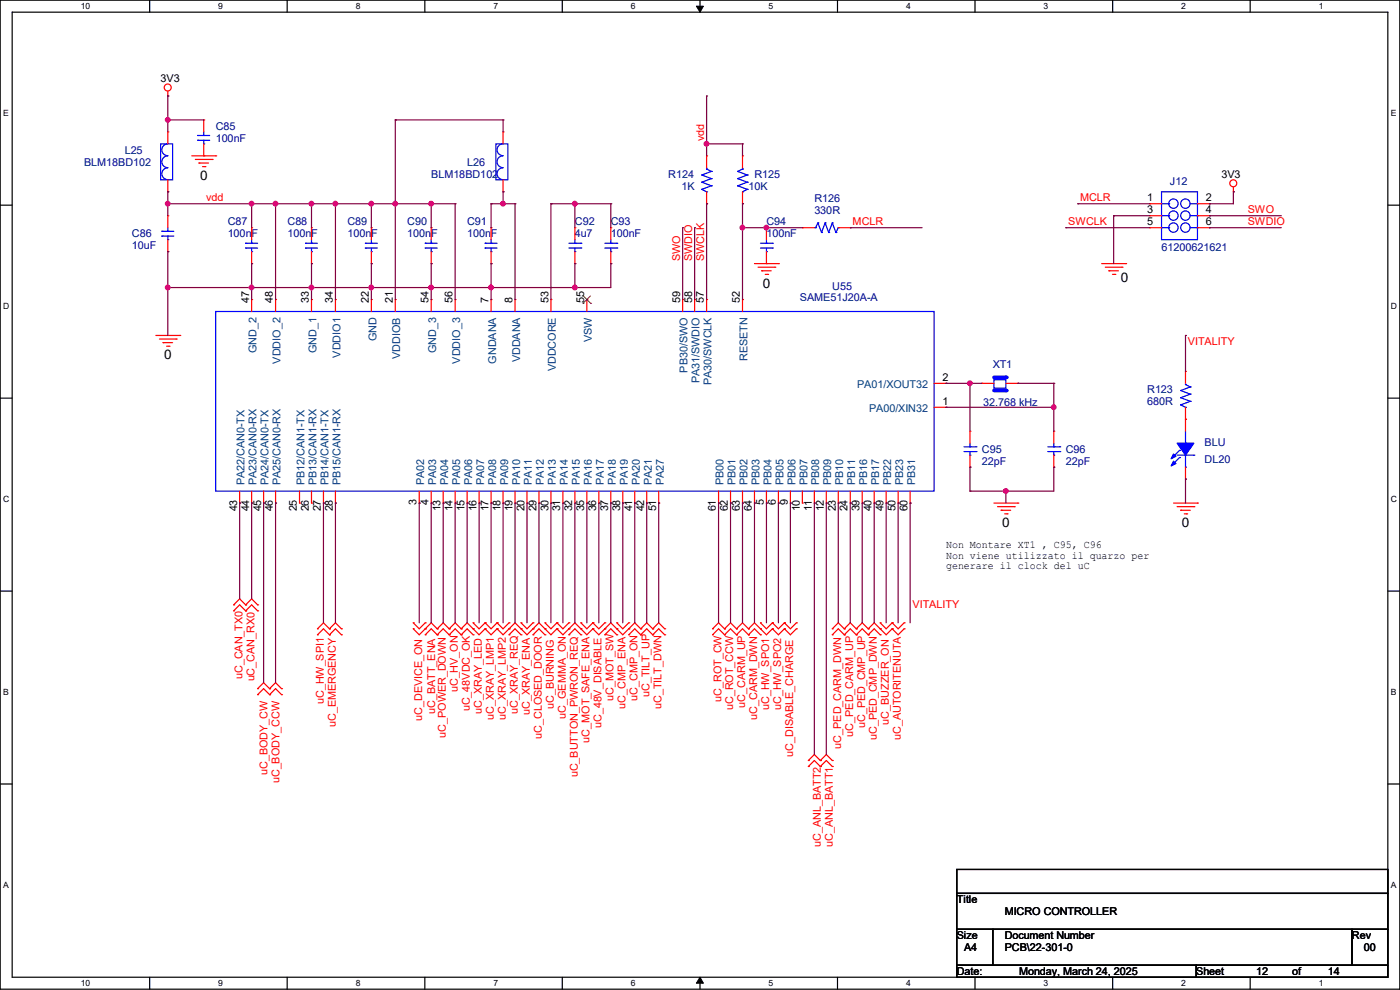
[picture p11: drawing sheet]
<svg xmlns="http://www.w3.org/2000/svg" width="297mm" height="210mm" viewBox="0 0 297 210" stroke-linecap="round" stroke-linejoin="round" font-family="sans-serif">
<path d="M0 0h297v209.8h-297zM2.6 2.6h291.8v204.7h-291.8z" fill="none" stroke="#000" stroke-width=".25"/>
<g fill="#fff">
<path d="M17.1 .3h2v2h-2z"/>
<path d="M17.1 207.6h2v1.9h-2z"/>
</g>
<path d="M31.7 0v2.6M31.7 207.3v2.5" fill="none" stroke="#000" stroke-width=".25"/>
<g fill="#fff">
<path d="M46.3 .3h1v2h-1z"/>
<path d="M46.3 207.6h1v1.9h-1z"/>
</g>
<path d="M60.9 0v2.6M60.9 207.3v2.5" fill="none" stroke="#000" stroke-width=".25"/>
<g fill="#fff">
<path d="M75.5 .3h1v2h-1z"/>
<path d="M75.5 207.6h1v1.9h-1z"/>
</g>
<path d="M90.1 0v2.6M90.1 207.3v2.5" fill="none" stroke="#000" stroke-width=".25"/>
<g fill="#fff">
<path d="M104.7 .3h1v2h-1z"/>
<path d="M104.7 207.6h1v1.9h-1z"/>
</g>
<path d="M119.3 0v2.6M119.3 207.3v2.5" fill="none" stroke="#000" stroke-width=".25"/>
<g fill="#fff">
<path d="M133.9 .3h.9v2h-.9z"/>
<path d="M133.9 207.6h.9v1.9h-.9z"/>
</g>
<path d="M148.5 0v2.6M148.5 207.3v2.5" fill="none" stroke="#000" stroke-width=".25"/>
<path d="M147.7 1.3h1.5l-.7 1.3zM148.5 207.3l.7 1.3h-1.5z" fill="#000" stroke="#000" stroke-width=".21"/>
<g fill="#fff">
<path d="M163.1 .3h.9v2h-.9z"/>
<path d="M163.1 207.6h.9v1.9h-.9z"/>
</g>
<path d="M177.7 0v2.6M177.7 207.3v2.5" fill="none" stroke="#000" stroke-width=".25"/>
<g fill="#fff">
<path d="M192.2 .3h1v2h-1z"/>
<path d="M192.2 207.6h1v1.9h-1z"/>
</g>
<path d="M206.8 0v2.6M206.8 207.3v2.5" fill="none" stroke="#000" stroke-width=".25"/>
<g fill="#fff">
<path d="M221.4 .3h1v2h-1z"/>
<path d="M221.4 207.6h1v1.9h-1z"/>
</g>
<path d="M236.1 0v2.6M236.1 207.3v2.5" fill="none" stroke="#000" stroke-width=".25"/>
<g fill="#fff">
<path d="M250.6 .3h1v2h-1z"/>
<path d="M250.6 207.6h1v1.9h-1z"/>
</g>
<path d="M265.2 0v2.6M265.2 207.3v2.5" fill="none" stroke="#000" stroke-width=".25"/>
<g fill="#fff">
<path d="M279.8 .3h1v2h-1z"/>
<path d="M279.8 207.6h1v1.9h-1z"/>
<path d="M.7 23h1.2v2h-1.2z"/>
<path d="M295.1 23h1.1v2h-1.1z"/>
<path d="M.7 64h1.2v2h-1.2z"/>
<path d="M295.1 64h1.2v2h-1.2z"/>
</g>
<path d="M0 43.5h2.6M294.4 43.5h2.6" fill="none" stroke="#000" stroke-width=".25"/>
<g fill="#fff">
<path d="M.7 104.9h1.2v2h-1.2z"/>
<path d="M295.1 104.9h1.2v2h-1.2z"/>
</g>
<path d="M0 84.5h2.6M294.4 84.5h2.6" fill="none" stroke="#000" stroke-width=".25"/>
<g fill="#fff">
<path d="M.7 145.8h1.2v2h-1.2z"/>
<path d="M295.1 145.8h1.1v2h-1.1z"/>
</g>
<path d="M0 125.4h2.6M294.4 125.4h2.6" fill="none" stroke="#000" stroke-width=".25"/>
<g fill="#fff">
<path d="M.7 186.8h1.2v2h-1.2z"/>
<path d="M295.1 186.8h1.1v2h-1.1z"/>
</g>
<path d="M0 166.3h2.6M294.4 166.3h2.6M203 184.4h91.4v5.1h-91.4zM203 189.5h91.4v7.6h-91.4zM203 197.1h7.6v7.7h-7.6zM210.6 197.1h76.2v7.7h-76.2zM286.8 197.1h7.6v7.7h-7.6zM203 204.8h50.8v2.5h-50.8zM253.8 204.8h40.6v2.5h-40.6z" fill="none" stroke="#000" stroke-width=".25"/>
<g fill="none" stroke="#f00" stroke-width=".25">
<path d="M35.6 19.3v1.1M35.6 20.4h.1M40.7 33.1h5.1M41.4 33.8h3.6M42.2 34.6h.1M42.2 34.6h2M43 35.3h.5M43.5 35.3h.1M45 33.8h.1M45.8 33.1h.1M106.7 28h.1M106.7 28v2.5"/>
<path d="M106.7 38.1v2.6M261.7 39.7v1M53.4 48.3h.1M53.4 55.9h.1M53.4 48.3v2.5M53.4 53.4v2.5M91.5 48.3h.1M91.5 55.9h.1M91.5 48.3v2.5M91.5 53.4v2.5M104.2 48.3h.1M104.2 55.9h.1"/>
<path d="M104.2 48.3v2.5M104.2 53.4v2.5M106.7 40.7h.1M160.1 55.9h5M160.8 56.7h3.6M161.6 57.4h.1M161.6 57.4h2M162.3 58.2h.6M162.9 58.2h.1M164.4 56.7h.1M165.1 55.9h.1M233.7 55.9h5.1"/>
<path d="M234.5 56.7h3.5M235.2 57.4h.1M235.2 57.4h2.1M236 58.2h.5M236.5 58.2h.1M238 56.7h.1M238.8 55.9h.1M261.7 40.7h.1M33.1 71.2h5M33.8 71.9h3.6M34.6 72.7h.1M34.6 72.7h2"/>
<path d="M35.3 73.4h.6M35.9 73.4h.1M37.4 71.9h.1M38.1 71.2h.1M251.5 78.8h.1M251.5 78.8v2.5M251.5 88.9h.1M251.5 86.4v2.5M210.9 106.7h5M211.6 107.5h3.6M212.4 108.2h.1M212.4 108.2h2"/>
<path d="M213.1 109h.6M213.7 109h.1M215.2 107.5h.1M215.9 106.7h.1M249 106.7h5M249.7 107.5h3.6M250.5 108.2h.1M250.5 108.2h2M251.2 109h.6M251.8 109h.1M253.3 107.5h.1M254 106.7h.1"/>
<path d="M49.6 128.3h.1M49.6 129.6h.1M49.6 128.3l1.2-1.3 1.3 1.3M49.6 129.6l1.2-1.3 1.3 1.3M52.1 128.3h.1M52.1 129.6h.1M52.1 128.3l1.3-1.3 1.3 1.3M52.1 129.6l1.3-1.3 1.3 1.3M54.7 128.3h.1M54.7 129.6h.1M67.4 133.4h.1M67.4 134.7h.1"/>
<path d="M67.4 133.4l1.2-1.3 1.3 1.3M67.4 134.7l1.2-1.3 1.3 1.3M69.9 133.4h.1M69.9 134.7h.1M69.9 133.4l1.3-1.3 1.2 1.3M69.9 134.7l1.3-1.3 1.2 1.3M72.4 133.4h.1M72.4 134.7h.1M87.7 133.4h.1M87.7 132.1h.1M87.7 133.4l1.2 1.3 2.6-2.6 1.3 1.3M87.7 132.1l1.2 1.3 1.3-1.3"/>
<path d="M90.2 133.4h.1M90.2 134.7h.1M90.2 132.1h.1M90.2 134.7l1.3-1.3 1.3 1.3M92.8 133.4h.1M92.8 134.7h.1M92.8 133.4l1.2-1.3 1.3 1.3M92.8 134.7l1.2-1.3 1.3 1.3M95.3 133.4h.1M95.3 134.7h.1M95.3 133.4l1.3-1.3 1.2 1.3M95.3 134.7l1.3-1.3 1.2 1.3"/>
<path d="M97.8 133.4h.1M97.8 134.7h.1M97.8 133.4l1.3-1.3 2.5 2.6 1.3-1.3M97.8 134.7l1.3-1.3 1.3 1.3M100.4 133.4h.1M100.4 134.7h.1M100.4 132.1h.1M100.4 132.1l1.2 1.3 1.3-1.3M102.9 133.4h.1M102.9 132.1h.1M102.9 133.4l1.3 1.3 1.3-1.3M102.9 132.1l1.3 1.3 1.3-1.3"/>
<path d="M105.5 133.4h.1M105.5 132.1h.1M105.5 133.4l1.2 1.3 2.6-2.6 2.5 2.6 2.5-2.6 2.6 2.6 1.3-1.3M105.5 132.1l1.2 1.3 1.3-1.3M108 133.4h.1M108 132.1h.1M108 134.7h.1M108 134.7l1.3-1.3 1.2 1.3M110.5 133.4h.1M110.5 134.7h.1M110.5 132.1h.1M110.5 132.1l1.3 1.3 1.3-1.3"/>
<path d="M113.1 133.4h.1M113.1 132.1h.1M113.1 134.7h.1M113.1 134.7l1.2-1.3 1.3 1.3M115.6 133.4h.1M115.6 132.1h.1M115.6 134.7h.1M115.6 132.1l1.3 1.3 1.3-1.3M118.2 133.4h.1M118.2 132.1h.1M118.2 133.4l1.2 1.3 2.6-2.6 2.5 2.6 1.3-1.3M118.2 132.1l1.2 1.3 1.3-1.3"/>
<path d="M120.7 133.4h.1M120.7 132.1h.1M120.7 134.7h.1M120.7 134.7l1.3-1.3 1.2 1.3M123.2 133.4h.1M123.2 134.7h.1M123.2 132.1h.1M123.2 132.1l1.3 1.3 1.3-1.3M125.8 133.4h.1M125.8 132.1h.1M125.8 133.4l1.2 1.3 2.6-2.6 2.5 2.6 2.6-2.6 1.2 1.3M125.8 132.1l1.2 1.3 1.3-1.3"/>
<path d="M128.3 133.4h.1M128.3 132.1h.1M128.3 134.7h.1M128.3 134.7l1.3-1.3 1.3 1.3M130.9 133.4h.1M130.9 134.7h.1M130.9 132.1h.1M130.9 132.1l1.2 1.3 1.3-1.3M133.4 133.4h.1M133.4 132.1h.1M133.4 134.7h.1M133.4 134.7l1.3-1.3 1.2 1.3"/>
<path d="M135.9 133.4h.1M135.9 134.7h.1M135.9 133.4l1.3-1.3 1.3 1.3M135.9 134.7l1.3-1.3 1.3 1.3M138.5 133.4h.1M138.5 134.7h.1M138.5 133.4l1.2-1.3 1.3 1.3M138.5 134.7l1.2-1.3 1.3 1.3M141 133.4h.1M141 134.7h.1M151.2 133.4h.1M151.2 134.7h.1"/>
<path d="M151.2 133.4l1.2-1.3 1.3 1.3M151.2 134.7l1.2-1.3 1.3 1.3M153.7 133.4h.1M153.7 134.7h.1M153.7 133.4l1.3-1.3 1.3 1.3M153.7 134.7l1.3-1.3 1.3 1.3M156.3 133.4h.1M156.3 134.7h.1M156.3 133.4l1.2-1.3 1.3 1.3M156.3 134.7l1.2-1.3 1.3 1.3M158.8 133.4h.1M158.8 134.7h.1"/>
<path d="M158.8 133.4l1.3-1.3 2.5 2.6 1.3-1.3M158.8 134.7l1.3-1.3 1.2 1.3M161.3 133.4h.1M161.3 134.7h.1M161.3 132.1h.1M161.3 132.1l1.3 1.3 1.3-1.3M163.9 133.4h.1M163.9 132.1h.1M163.9 133.4l1.2 1.3 1.3-1.3M163.9 132.1l1.2 1.3 1.3-1.3M166.4 133.4h.1M166.4 132.1h.1"/>
<path d="M166.4 133.4l1.3 1.3 1.3-1.3M166.4 132.1l1.3 1.3 1.3-1.3M169 133.4h.1M169 132.1h.1M176.6 133.4h.1M176.6 134.7h.1M176.6 133.4l1.2-1.3 1.3 1.3M176.6 134.7l1.2-1.3 1.3 1.3M179.1 133.4h.1M179.1 134.7h.1M179.1 133.4l1.3-1.3 1.3 1.3M179.1 134.7l1.3-1.3 1.3 1.3"/>
<path d="M181.7 133.4h.1M181.7 134.7h.1M181.7 133.4l1.2-1.3 1.3 1.3M181.7 134.7l1.2-1.3 1.3 1.3M184.2 133.4h.1M184.2 134.7h.1M184.2 133.4l1.3-1.3 2.5 2.6 1.3-1.3M184.2 134.7l1.3-1.3 1.2 1.3M186.7 133.4h.1M186.7 134.7h.1M186.7 132.1h.1M186.7 132.1l1.3 1.3 1.3-1.3"/>
<path d="M189.3 133.4h.1M189.3 132.1h.1M189.3 133.4l1.2 1.3 1.3-1.3M189.3 132.1l1.2 1.3 1.3-1.3M191.8 133.4h.1M191.8 132.1h.1M54.7 146.1h.1M54.7 147.4h.1M54.7 146.1l1.2-1.3 1.3 1.3M54.7 147.4l1.2-1.3 1.3 1.3M57.2 146.1h.1M57.2 147.4h.1"/>
<path d="M57.2 146.1l1.3-1.3 1.2 1.3M57.2 147.4l1.3-1.3 1.2 1.3M59.7 146.1h.1M59.7 147.4h.1M171.5 161.3h.1M171.5 162.6h.1M171.5 161.3l1.3-1.2 1.2 1.2M171.5 162.6l1.3-1.3 1.2 1.3M174 161.3h.1M174 162.6h.1M174 161.3l1.3-1.2 1.3 1.2M174 162.6l1.3-1.3 1.3 1.3"/>
<path d="M176.6 161.3h.1M176.6 162.6h.1"/>
<circle cx="35.6" cy="18.6" r=".74"/>
<circle cx="261.6" cy="38.9" r=".74"/>
</g>
<g fill="none" stroke="#00f" stroke-width=".25">
<path d="M105.2 30.5h2.5v7.6h-2.5zM106.7 35.6a1.25 1.25 0 0 0-1.2 1.3 1.25 1.25 0 0 0 1.2 1.2M106.7 30.5a1.27 1.27 0 0 0-1.2 1.3 1.27 1.27 0 0 0 1.2 1.3 1.25 1.25 0 0 0-1.2 1.2 1.25 1.25 0 0 0 1.2 1.3M52.1 51.6h.1M52.1 52.6h.1M52.1 51.6h2.6M52.1 52.6h2.6M53.4 53.4h.1M53.4 51.6h.1M53.4 50.8v.8M53.4 52.6v.8M90.2 51.6h.1"/>
<path d="M90.2 52.6h.1M90.2 51.6h2.6M90.2 52.6h2.6M91.5 53.4h.1M91.5 51.6h.1M91.5 50.8v.8M91.5 52.6v.8M102.9 51.6h.1M102.9 52.6h.1M102.9 51.6h2.6M102.9 52.6h2.6M104.2 53.4h.1"/>
<path d="M104.2 51.6h.1M104.2 50.8v.8M104.2 52.6v.8M210.9 80.6h2.5v1.7h-2.5zM250.5 82.8h.1M250.5 84.4h.1M250.5 85.9h.1M250.5 82.8l2 .8M250.5 84.4l2 .7M250.5 85.9l1 .5M251.5 86.4h.1M251.5 81.6h.1"/>
<path d="M251.5 81.6l1 .5M251.5 81.3v.3M252.5 82.1h.1M252.5 83.6h.1M252.5 85.1h.1M252.5 82.1l-2 .7M252.5 83.6l-2 .8M252.5 85.1l-2 .8"/>
</g>
<path d="M210.9 82.8h2.5" fill="none" stroke="#00f" stroke-width=".76"/>
<circle cx="213.4" cy="82.8" r=".38" fill="#00f"/>
<path d="M210.9 80.1h2.5" fill="none" stroke="#00f" stroke-width=".76"/>
<circle cx="213.4" cy="80.1" r=".38" fill="#00f"/>
<g fill="none" stroke="#f00" stroke-width=".25">
<path d="M35.6 28h.1M35.6 28v2.5M35.6 38.1v2.6M43.2 25.4h.1M43.2 33.1h.1M43.2 25.4v2.6M43.2 30.5v2.6M149.9 33.1h.1M149.9 33.1v2.5M157.5 33.1h.1M157.5 33.1v2.5M35.6 40.7h.1"/>
<path d="M35.6 45.8h.1M35.6 53.4h.1M35.6 45.8v2.5M35.6 50.8v2.6M66.1 48.3h.1M66.1 55.9h.1M66.1 48.3v2.5M66.1 53.4v2.5M78.8 48.3h.1M78.8 55.9h.1M78.8 48.3v2.5M78.8 53.4v2.5"/>
<path d="M122 48.3h.1M122 55.9h.1M122 48.3v2.5M122 53.4v2.5M129.6 48.3h.1M129.6 55.9h.1M129.6 48.3v2.5M129.6 53.4v2.5M149.9 43.2h.1M149.9 40.7v2.5M157.5 43.2h.1M157.5 40.7v2.5"/>
<path d="M162.6 48.3h.1M162.6 55.9h.1M162.6 48.3v2.5M162.6 53.4v2.5M170.2 48.3h.1M170.2 48.3h2.6M177.8 48.3h2.6M180.4 48.3h.1M243.9 43.2h.1M243.9 45.8h.1M243.9 48.3h.1M243.9 48.3h2.5"/>
<path d="M243.9 43.2h2.5M243.9 45.8h2.5M254 48.3h2.6M254 43.2h2.6M254 45.8h2.6M256.6 43.2h.1M256.6 45.8h.1M256.6 48.3h.1M53.4 63.5h.1M53.4 63.5v2.6M58.5 63.5h.1M58.5 63.5v2.6"/>
<path d="M66.1 63.5h.1M66.1 63.5v2.6M71.2 63.5h.1M71.2 63.5v2.6M78.8 63.5h.1M78.8 63.5v2.6M83.9 63.5h.1M83.9 63.5v2.6M91.5 63.5h.1M91.5 63.5v2.6M96.6 63.5h.1M96.6 63.5v2.6"/>
<path d="M104.2 63.5h.1M104.2 63.5v2.6M109.3 63.5h.1M109.3 63.5v2.6M116.9 63.5h.1M116.9 63.5v2.6M124.5 63.5h.1M124.5 63.5v2.6M144.8 63.5h.1M144.8 63.5v2.6M147.4 63.5h.1M147.4 63.5v2.6"/>
<path d="M149.9 63.5h.1M149.9 63.5v2.6M157.5 63.5h.1M157.5 63.5v2.6M198.2 81.3h2.5M198.2 86.4h2.5M200.7 86.4h.1M200.7 81.3h.1M205.8 91.5h.1M205.8 99.1h.1M205.8 91.5v2.5M205.8 96.6v2.5"/>
<path d="M208.3 81.3h.1M208.3 81.3h2.6M213.4 81.3h2.5M215.9 81.3h.1M223.6 91.5h.1M223.6 99.1h.1M223.6 91.5v2.5M223.6 96.6v2.5M251.5 88.9h.1M251.5 88.9v2.6M251.5 99.1v2.5M50.8 106.7h.1"/>
<path d="M50.8 104.2v2.5M53.4 106.7h.1M53.4 104.2v2.5M55.9 106.7h.1M55.9 104.2v2.5M58.5 106.7h.1M58.5 104.2v2.5M63.5 106.7h.1M63.5 104.2v2.5M66.1 106.7h.1M66.1 104.2v2.5M68.6 106.7h.1"/>
<path d="M68.6 104.2v2.5M71.2 106.7h.1M71.2 104.2v2.5M88.9 106.7h.1M88.9 104.2v2.5M91.5 106.7h.1M91.5 104.2v2.5M94 106.7h.1M94 104.2v2.5M96.6 106.7h.1M96.6 104.2v2.5M99.1 106.7h.1"/>
<path d="M99.1 104.2v2.5M101.6 106.7h.1M101.6 104.2v2.5M104.2 106.7h.1M104.2 104.2v2.5M106.7 106.7h.1M106.7 104.2v2.5M109.3 106.7h.1M109.3 104.2v2.5M111.8 106.7h.1M111.8 104.2v2.5M114.3 106.7h.1"/>
<path d="M114.3 104.2v2.5M116.9 106.7h.1M116.9 104.2v2.5M119.4 106.7h.1M119.4 104.2v2.5M122 106.7h.1M122 104.2v2.5M124.5 106.7h.1M124.5 104.2v2.5M127 106.7h.1M127 104.2v2.5M129.6 106.7h.1"/>
<path d="M129.6 104.2v2.5M132.1 106.7h.1M132.1 104.2v2.5M134.7 106.7h.1M134.7 104.2v2.5M137.2 106.7h.1M137.2 104.2v2.5M139.7 106.7h.1M139.7 104.2v2.5M152.4 106.7h.1M152.4 104.2v2.5M155 106.7h.1"/>
<path d="M155 104.2v2.5M157.5 106.7h.1M157.5 104.2v2.5M160.1 106.7h.1M160.1 104.2v2.5M162.6 106.7h.1M162.6 104.2v2.5M165.1 106.7h.1M165.1 104.2v2.5M167.7 106.7h.1M167.7 104.2v2.5M170.2 106.7h.1"/>
<path d="M170.2 104.2v2.5M172.8 106.7h.1M172.8 104.2v2.5M175.3 106.7h.1M175.3 104.2v2.5M177.8 106.7h.1M177.8 104.2v2.5M180.4 106.7h.1M180.4 104.2v2.5M182.9 106.7h.1M182.9 104.2v2.5M185.5 106.7h.1"/>
<path d="M185.5 104.2v2.5M188 106.7h.1M188 104.2v2.5M190.5 106.7h.1M190.5 104.2v2.5M193.1 106.7h.1M193.1 104.2v2.5M251.5 101.6h.1"/>
</g>
<g fill="none" stroke="#00f" stroke-width=".25">
<path d="M34.1 30.5h2.5v7.6h-2.5zM35.6 35.6a1.25 1.25 0 0 0-1.3 1.3 1.25 1.25 0 0 0 1.3 1.2M35.6 30.5a1.27 1.27 0 0 0-1.3 1.3 1.27 1.27 0 0 0 1.3 1.3 1.25 1.25 0 0 0-1.3 1.2 1.25 1.25 0 0 0 1.3 1.3M42 28.7h.1M42 29.8h.1M42 28.7h2.5M42 29.8h2.5M43.2 30.5h.1M43.2 28.7h.1M43.2 28v.7M43.2 29.8v.7M148.9 37.1h.1"/>
<path d="M148.9 38.7h.1M148.9 37.1l2 .8M148.9 38.7l2 .7M149.9 35.9h.1M149.9 35.9l1 .5M149.9 35.6v.3M150.9 36.4h.1M150.9 37.9h.1M150.9 39.4h.1M150.9 36.4l-2 .7M150.9 37.9l-2 .8M150.9 39.4l-2 .8"/>
<path d="M156.5 36.4h.1M156.5 37.9h.1M156.5 39.4h.1M156.5 36.4l2 .7M156.5 37.9l2 .8M156.5 39.4l2 .8M157.5 35.9h.1M157.5 35.9l-1 .5M157.5 35.6v.3M158.5 37.1h.1M158.5 38.7h.1M158.5 37.1l-2 .8"/>
<path d="M158.5 38.7l-2 .7M34.3 49.1h.1M34.3 50.1h.1M34.3 49.1h2.6M34.3 50.1h2.6M35.6 50.8h.1M35.6 49.1h.1M35.6 48.3v.8M35.6 50.1v.7M64.8 51.6h.1M64.8 52.6h.1M64.8 51.6h2.6"/>
<path d="M64.8 52.6h2.6M66.1 53.4h.1M66.1 51.6h.1M66.1 50.8v.8M66.1 52.6v.8M77.5 51.6h.1M77.5 52.6h.1M77.5 51.6h2.6M77.5 52.6h2.6M78.8 53.4h.1M78.8 51.6h.1M78.8 50.8v.8"/>
<path d="M78.8 52.6v.8M120.7 51.6h2.5M120.7 52.6h2.5M122 53.4h.1M122 51.6h.1M122 50.8v.8M122 52.6v.8M123.2 51.6h.1M123.2 52.6h.1M128.3 51.6h2.6M128.3 52.6h2.6M129.6 53.4h.1"/>
<path d="M129.6 51.6h.1M129.6 50.8v.8M129.6 52.6v.8M130.9 51.6h.1M130.9 52.6h.1M148.9 40.2h.1M148.9 40.2l1 .5M149.9 40.7h.1M157.5 40.7h.1M158.5 40.2h.1M158.5 40.2l-1 .5M161.3 51.6h2.6"/>
<path d="M161.3 52.6h2.6M162.6 53.4h.1M162.6 51.6h.1M162.6 50.8v.8M162.6 52.6v.8M163.9 51.6h.1M163.9 52.6h.1M172.8 48.3h.2M173 48.3h.1M173.5 47.3h.1M173.5 47.3l-.5 1M173.5 47.3l.8 2"/>
<path d="M174.3 49.3h.1M175 47.3h.1M175 47.3l-.7 2M175 47.3l.8 2M175.8 49.3h.1M176.6 47.3h.1M176.6 47.3l-.8 2M176.6 47.3l.7 2M177.3 49.3h.1M177.8 48.3h.1M177.8 48.3l-.5 1M246.4 40.7h7.6v10.1h-7.6z"/>
<path d="M246.4 48.3h1.5M246.4 43.2h1.5M246.4 45.8h1.5M247.9 43.2h.1M247.9 45.8h.1M247.9 48.3h.1M252.5 48.3h1.5M252.5 43.2h1.5M252.5 45.8h1.5M254 43.2h.1M254 45.8h.1M254 48.3h.1"/>
<path d="M45.8 66.1h152.4v38.1h-152.4zM204.5 94.8h2.6M204.5 95.8h2.6M205.8 96.6h.1M205.8 94.8h.1M205.8 94v.8M205.8 95.8v.8M207.1 94.8h.1M207.1 95.8h.1M222.3 94.8h2.5M222.3 95.8h2.5M223.6 96.6h.1"/>
<path d="M223.6 94.8h.1M223.6 94v.8M223.6 95.8v.8M224.8 94.8h.1M224.8 95.8h.1M249.7 96.6h3.6M250.2 95.5h.1M250.2 97.1h.1M250.2 95.5l-1.5 1.6M250.2 97.1l-1.5 1.5M251.5 94h.1M251.5 99.1h.1"/>
<path d="M251.5 91.5v2.5M251.5 96.6v2.5M253.3 96.6h.1"/>
<circle cx="248.9" cy="45.7" r=".99"/>
<circle cx="248.9" cy="48.3" r=".99"/>
<circle cx="248.9" cy="43.2" r=".99"/>
<circle cx="251.5" cy="43.2" r=".99"/>
<circle cx="251.5" cy="45.7" r=".99"/>
<circle cx="251.5" cy="48.3" r=".99"/>
</g>
<path d="M123.7 64.3h.1M123.7 62.8l1.6 1.5M125.3 62.8l-1.6 1.5M125.3 64.3h.1" fill="none" stroke="#804000" stroke-width=".21"/>
<g fill="#00f" stroke="#00f" stroke-width=".25">
<path d="M249.7 94h3.6l-1.8 2.6z" fill-rule="evenodd"/>
<path d="M249 97.8l.5 .5-1 .5z" fill-rule="evenodd"/>
<path d="M249 96.3l.5 .5-1 .5z" fill-rule="evenodd"/>
</g>
<g fill="none" stroke="#800040" stroke-width=".25">
<path d="M35.6 20.4h.1M35.6 25.4h.1M35.6 20.4v7.6M35.6 25.4h7.6M83.9 25.4h.1M83.9 25.4v38.1M83.9 25.4h22.8M106.7 25.4h.1M106.7 25.4v2.6M149.9 20.4h.1M149.9 30.5h.1M149.9 20.4v12.7"/>
<path d="M149.9 30.5h7.6M157.5 30.5h.1M157.5 30.5v2.6M35.6 53.4h.1M35.6 43.2h.1M35.6 40.7h.1M35.6 43.2h61M35.6 40.7v5.1M35.6 53.4v17.8M53.4 43.2h.1M53.4 55.9h.1M53.4 43.2v5.1"/>
<path d="M53.4 55.9v7.6M58.5 43.2h.1M58.5 43.2v20.3M66.1 43.2h.1M66.1 55.9h.1M66.1 43.2v5.1M66.1 55.9v7.6M71.2 43.2h.1M71.2 43.2v20.3M78.8 43.2h.1M78.8 55.9h.1M78.8 43.2v5.1"/>
<path d="M78.8 55.9v7.6M83.9 43.2h.1M91.5 43.2h.1M91.5 55.9h.1M91.5 43.2v5.1M91.5 55.9v7.6M96.6 43.2h.1M96.6 43.2v20.3M104.2 43.2h.1M104.2 55.9h.1M104.2 43.2h5.1M104.2 43.2v5.1"/>
<path d="M104.2 55.9v7.6M106.7 40.7h.1M106.7 43.2h.1M106.7 40.7v2.5M109.3 43.2h.1M109.3 43.2v20.3M116.9 43.2h.1M116.9 43.2h12.7M116.9 43.2v20.3M122 43.2h.1M122 55.9h.1M122 43.2v5.1"/>
<path d="M122 55.9v5.1M129.6 43.2h.1M129.6 55.9h.1M129.6 55.9v5.1h-94M129.6 43.2v5.1M144.8 48.3h.1M144.8 48.3v15.2M147.4 48.3h.1M147.4 48.3v15.2M149.9 43.2h.1M149.9 43.2v20.3M157.5 43.2h.1"/>
<path d="M157.5 48.3h.1M157.5 48.3h12.7M157.5 43.2v20.3M162.6 48.3h.1M180.4 48.3h.1M180.4 48.3h15.2M226.1 48.3h.1M226.1 48.3h17.8M228.6 43.2h.1M228.6 43.2h15.3M236.3 45.8h.1M236.3 45.8h7.6"/>
<path d="M236.3 45.8v10.1M256.6 43.2h.1M256.6 45.8h.1M256.6 48.3h.1M256.6 45.8h15.2M256.6 48.3h15.2M261.7 40.7h.1M261.7 40.7v2.5h-5.1M35.6 61h.1M53.4 61h.1M66.1 61h.1M78.8 61h.1"/>
<path d="M91.5 61h.1M104.2 61h.1M122 61h.1M251.5 71.2h.1M251.5 71.2v7.6M200.7 81.3h.1M200.7 86.4h.1M200.7 81.3h7.6M200.7 86.4h22.9M205.8 81.3h.1M205.8 99.1h.1M205.8 81.3v10.2"/>
<path d="M205.8 99.1v5.1M215.9 81.3h.1M215.9 81.3h7.7M223.6 81.3h.1M223.6 86.4h.1M223.6 99.1h.1M223.6 81.3v10.2M223.6 99.1v5.1h-17.8M50.8 106.7h.1M50.8 106.7v20.3M53.4 106.7h.1M53.4 106.7v20.3"/>
<path d="M55.9 106.7h.1M55.9 106.7v38.1M58.5 106.7h.1M58.5 106.7v38.1M68.6 106.7h.1M68.6 106.7v25.4M71.2 106.7h.1M71.2 106.7v25.4M88.9 106.7h.1M88.9 106.7v25.4M91.5 106.7h.1M91.5 106.7v25.4"/>
<path d="M94 106.7h.1M94 106.7v25.4M96.6 106.7h.1M96.6 106.7v25.4M99.1 106.7h.1M99.1 106.7v25.4M101.6 106.7h.1M101.6 106.7v25.4M104.2 106.7h.1M104.2 106.7v25.4M106.7 106.7h.1M106.7 106.7v25.4"/>
<path d="M109.3 106.7h.1M109.3 106.7v25.4M111.8 106.7h.1M111.8 106.7v25.4M114.3 106.7h.1M114.3 106.7v25.4M116.9 106.7h.1M116.9 106.7v25.4M119.4 106.7h.1M119.4 106.7v25.4M122 106.7h.1M122 106.7v25.4"/>
<path d="M124.5 106.7h.1M124.5 106.7v25.4M127 106.7h.1M127 106.7v25.4M129.6 106.7h.1M129.6 106.7v25.4M132.1 106.7h.1M132.1 106.7v25.4M134.7 106.7h.1M134.7 106.7v25.4M137.2 106.7h.1M137.2 106.7v25.4"/>
<path d="M139.7 106.7h.1M139.7 106.7v25.4M152.4 106.7h.1M152.4 106.7v25.4M155 106.7h.1M155 106.7v25.4M157.5 106.7h.1M157.5 106.7v25.4M160.1 106.7h.1M160.1 106.7v25.4M162.6 106.7h.1M162.6 106.7v25.4"/>
<path d="M165.1 106.7h.1M165.1 106.7v25.4M167.7 106.7h.1M167.7 106.7v25.4M172.8 106.7h.1M172.8 106.7v53.4M175.3 106.7h.1M175.3 106.7v53.4M177.8 106.7h.1M177.8 106.7v25.4M180.4 106.7h.1M180.4 106.7v25.4"/>
<path d="M182.9 106.7h.1M182.9 106.7v25.4M185.5 106.7h.1M185.5 106.7v25.4M188 106.7h.1M188 106.7v25.4M190.5 106.7h.1M190.5 106.7v25.4M193.1 106.7h.1M193.1 106.7v25.4M205.8 104.2h.1M213.4 104.2h.1"/>
<path d="M213.4 104.2v2.5M251.5 101.6h.1M251.5 101.6v5.1"/>
</g>
<g fill="#f0f" stroke="#f0f" stroke-width=".25">
<circle cx="53.4" cy="61" r=".49"/>
<circle cx="91.5" cy="61" r=".49"/>
<circle cx="78.8" cy="61" r=".49"/>
<circle cx="66.1" cy="61" r=".49"/>
<circle cx="58.4" cy="43.2" r=".49"/>
<circle cx="66.1" cy="43.2" r=".49"/>
<circle cx="71.1" cy="43.2" r=".49"/>
<circle cx="83.8" cy="43.2" r=".49"/>
<circle cx="91.5" cy="43.2" r=".49"/>
<circle cx="121.9" cy="43.2" r=".49"/>
<circle cx="121.9" cy="61" r=".49"/>
<circle cx="104.2" cy="61" r=".49"/>
<circle cx="106.7" cy="43.2" r=".49"/>
<circle cx="78.8" cy="43.2" r=".49"/>
<circle cx="35.6" cy="61" r=".49"/>
<circle cx="53.4" cy="43.2" r=".49"/>
<circle cx="35.6" cy="43.2" r=".49"/>
<circle cx="149.9" cy="30.5" r=".49"/>
<circle cx="157.5" cy="48.3" r=".49"/>
<circle cx="162.6" cy="48.3" r=".49"/>
<circle cx="205.8" cy="81.3" r=".49"/>
<circle cx="223.5" cy="86.4" r=".49"/>
<circle cx="213.4" cy="104.2" r=".49"/>
<circle cx="35.6" cy="25.4" r=".49"/>
</g>
<g font-size="2.8">
<text x="42.5" y="38.1">0</text>
<text x="237.8" y="59.7">0</text>
<text x="161.8" y="61">0</text>
<text x="34.8" y="76.2">0</text>
<text x="212.6" y="111.8">0</text>
<text x="250.7" y="111.8">0</text>
</g>
<g font-size="2.3">
<text x="34.1" y="17.4">3V3</text>
<text x="259.1" y="37.7">3V3</text>
<text x="243.4" y="42.7">1</text>
<text x="243.4" y="45.2">3</text>
<text x="243.4" y="47.8">5</text>
<text x="255.8" y="42.7">2</text>
<text x="255.8" y="45.2">4</text>
<text x="255.8" y="47.8">6</text>
<text x="52.8" y="64.3" transform="rotate(-90 52.8 64.3)">47</text>
<text x="57.9" y="64.3" transform="rotate(-90 57.9 64.3)">48</text>
<text x="65.5" y="64.3" transform="rotate(-90 65.5 64.3)">33</text>
<text x="70.6" y="64.3" transform="rotate(-90 70.6 64.3)">34</text>
<text x="78.2" y="64.3" transform="rotate(-90 78.2 64.3)">22</text>
<text x="83.3" y="64.3" transform="rotate(-90 83.3 64.3)">21</text>
<text x="90.9" y="64.3" transform="rotate(-90 90.9 64.3)">54</text>
<text x="96" y="64.3" transform="rotate(-90 96 64.3)">56</text>
<text x="103.6" y="64.3" transform="rotate(-90 103.6 64.3)">7</text>
<text x="108.7" y="64.3" transform="rotate(-90 108.7 64.3)">8</text>
<text x="116.3" y="64.3" transform="rotate(-90 116.3 64.3)">53</text>
<text x="124" y="64.3" transform="rotate(-90 124 64.3)">55</text>
<text x="144.3" y="64.3" transform="rotate(-90 144.3 64.3)">59</text>
<text x="146.8" y="64.3" transform="rotate(-90 146.8 64.3)">58</text>
<text x="149.4" y="64.3" transform="rotate(-90 149.4 64.3)">57</text>
<text x="157" y="64.3" transform="rotate(-90 157 64.3)">52</text>
<text x="199.9" y="80.8">2</text>
<text x="199.9" y="85.9">1</text>
<text x="88.4" y="107.2" transform="rotate(-90 88.4 107.2)">3</text>
<text x="90.9" y="107.2" transform="rotate(-90 90.9 107.2)">4</text>
<text x="162.1" y="107.2" transform="rotate(-90 162.1 107.2)">5</text>
<text x="164.6" y="107.2" transform="rotate(-90 164.6 107.2)">6</text>
<text x="167.1" y="107.2" transform="rotate(-90 167.1 107.2)">9</text>
<text x="50.3" y="108.5" transform="rotate(-90 50.3 108.5)">43</text>
<text x="52.8" y="108.5" transform="rotate(-90 52.8 108.5)">44</text>
<text x="55.4" y="108.5" transform="rotate(-90 55.4 108.5)">45</text>
<text x="57.9" y="108.5" transform="rotate(-90 57.9 108.5)">46</text>
<text x="63" y="108.5" transform="rotate(-90 63 108.5)">25</text>
<text x="65.5" y="108.5" transform="rotate(-90 65.5 108.5)">26</text>
<text x="68.1" y="108.5" transform="rotate(-90 68.1 108.5)">27</text>
<text x="70.6" y="108.5" transform="rotate(-90 70.6 108.5)">28</text>
<text x="93.5" y="108.5" transform="rotate(-90 93.5 108.5)">13</text>
<text x="96" y="108.5" transform="rotate(-90 96 108.5)">14</text>
<text x="98.6" y="108.5" transform="rotate(-90 98.6 108.5)">15</text>
<text x="101.1" y="108.5" transform="rotate(-90 101.1 108.5)">16</text>
<text x="103.6" y="108.5" transform="rotate(-90 103.6 108.5)">17</text>
<text x="106.2" y="108.5" transform="rotate(-90 106.2 108.5)">18</text>
<text x="108.7" y="108.5" transform="rotate(-90 108.7 108.5)">19</text>
<text x="111.3" y="108.5" transform="rotate(-90 111.3 108.5)">20</text>
<text x="113.8" y="108.5" transform="rotate(-90 113.8 108.5)">29</text>
<text x="116.3" y="108.5" transform="rotate(-90 116.3 108.5)">30</text>
<text x="118.9" y="108.5" transform="rotate(-90 118.9 108.5)">31</text>
<text x="121.4" y="108.5" transform="rotate(-90 121.4 108.5)">32</text>
<text x="124" y="108.5" transform="rotate(-90 124 108.5)">35</text>
<text x="126.5" y="108.5" transform="rotate(-90 126.5 108.5)">36</text>
<text x="129" y="108.5" transform="rotate(-90 129 108.5)">37</text>
<text x="131.6" y="108.5" transform="rotate(-90 131.6 108.5)">38</text>
<text x="134.1" y="108.5" transform="rotate(-90 134.1 108.5)">41</text>
<text x="136.7" y="108.5" transform="rotate(-90 136.7 108.5)">42</text>
<text x="139.2" y="108.5" transform="rotate(-90 139.2 108.5)">51</text>
<text x="151.9" y="108.5" transform="rotate(-90 151.9 108.5)">61</text>
<text x="154.4" y="108.5" transform="rotate(-90 154.4 108.5)">62</text>
<text x="157" y="108.5" transform="rotate(-90 157 108.5)">63</text>
<text x="159.5" y="108.5" transform="rotate(-90 159.5 108.5)">64</text>
<text x="169.7" y="108.5" transform="rotate(-90 169.7 108.5)">10</text>
<text x="172.2" y="108.5" transform="rotate(-90 172.2 108.5)">11</text>
<text x="174.8" y="108.5" transform="rotate(-90 174.8 108.5)">12</text>
<text x="177.3" y="108.5" transform="rotate(-90 177.3 108.5)">23</text>
<text x="179.8" y="108.5" transform="rotate(-90 179.8 108.5)">24</text>
<text x="182.4" y="108.5" transform="rotate(-90 182.4 108.5)">39</text>
<text x="184.9" y="108.5" transform="rotate(-90 184.9 108.5)">40</text>
<text x="187.5" y="108.5" transform="rotate(-90 187.5 108.5)">49</text>
<text x="190" y="108.5" transform="rotate(-90 190 108.5)">50</text>
<text x="192.5" y="108.5" transform="rotate(-90 192.5 108.5)">60</text>
<text x="200.7" y="116.2">Non Montare XT1 , C95, C96</text>
<text x="200.7" y="118.5">Non viene utilizzato il quarzo per</text>
<text x="200.7" y="120.8">generare il clock del uC</text>
<text x="203" y="191.6">Title</text>
<text x="213.2" y="194.1">MICRO CONTROLLER</text>
<text x="203" y="199.2">Size</text>
<text x="204.5" y="201.8">A4</text>
<text x="213.1" y="199.2">Document Number</text>
<text x="213.2" y="201.8">PCB\22-301-0</text>
<text x="286.8" y="199.2">Rev</text>
<text x="289.4" y="201.8">00</text>
<text x="203" y="206.8">Date:</text>
<text x="216.2" y="206.8">Monday, March 24, 2025</text>
<text x="253.8" y="206.8">Sheet</text>
<text x="266.5" y="206.8">12</text>
<text x="274.1" y="206.8">of</text>
<text x="281.7" y="206.8">14</text>
</g>
<g font-size="2.3" fill="#000080">
<text x="45.8" y="27.5">C85</text>
<text x="17.8" y="35.1">BLM18BD102</text>
<text x="26.5" y="32.6">L25</text>
<text x="45.8" y="30.1">100nF</text>
<text x="99.1" y="35.1">L26</text>
<text x="91.5" y="37.7">BLM18BD102</text>
<text x="141.8" y="37.7">R124</text>
<text x="144.6" y="40.2">1K</text>
<text x="158.8" y="40.2">10K</text>
<text x="160.1" y="37.7">R125</text>
<text x="248.2" y="39.2">J12</text>
<text x="48.3" y="47.8">C87</text>
<text x="61" y="47.8">C88</text>
<text x="73.7" y="47.8">C89</text>
<text x="86.4" y="47.8">C90</text>
<text x="99.1" y="47.8">C91</text>
<text x="122" y="47.8">C92</text>
<text x="129.6" y="47.8">C93</text>
<text x="162.6" y="47.8">C94</text>
<text x="172.8" y="42.8">R126</text>
<text x="172.8" y="45.3">330R</text>
<text x="28" y="50.4">C86</text>
<text x="28" y="52.9">10uF</text>
<text x="48.3" y="50.4">100nF</text>
<text x="61" y="50.4">100nF</text>
<text x="73.7" y="50.4">100nF</text>
<text x="86.4" y="50.4">100nF</text>
<text x="99.1" y="50.4">100nF</text>
<text x="122" y="50.4">4u7</text>
<text x="129.6" y="50.4">100nF</text>
<text x="162.6" y="50.4">100nF</text>
<text x="246.4" y="53.2">61200621621</text>
<text x="169.7" y="63.8">SAME51J20A-A</text>
<text x="176.6" y="61.6">U55</text>
<text x="210.6" y="78.1">XT1</text>
<text x="243.4" y="83.4">R123</text>
<text x="208.6" y="86.2">32.768 kHz</text>
<text x="243.4" y="85.9">680R</text>
<text x="255.6" y="94.6">BLU</text>
<text x="208.3" y="96.1">C95</text>
<text x="208.3" y="98.6">22pF</text>
<text x="226.1" y="96.1">C96</text>
<text x="226.1" y="98.6">22pF</text>
<text x="255.6" y="98.1">DL20</text>
</g>
<g font-size="2.3" fill="#f00">
<text x="149.4" y="30" transform="rotate(-90 149.4 30)">vdd</text>
<text x="43.7" y="42.7">vdd</text>
<text x="180.9" y="47.8">MCLR</text>
<text x="226.6" y="47.8">SWCLK</text>
<text x="229.2" y="42.7">MCLR</text>
<text x="264.7" y="45.3">SWO</text>
<text x="264.7" y="47.8">SWDIO</text>
<text x="144.3" y="55.4" transform="rotate(-90 144.3 55.4)">SWO</text>
<text x="146.9" y="55.4" transform="rotate(-90 146.9 55.4)">SWDIO</text>
<text x="149.4" y="55.4" transform="rotate(-90 149.4 55.4)">SWCLK</text>
<text x="252" y="73.2">VITALITY</text>
<text x="193.6" y="129.1">VITALITY</text>
<text x="51.4" y="144.1" transform="rotate(-90 51.4 144.1)">uC_CAN_TX0</text>
<text x="54" y="144.6" transform="rotate(-90 54 144.6)">uC_CAN_RX0</text>
<text x="68.7" y="149.4" transform="rotate(-90 68.7 149.4)">uC_HW_SPI1</text>
<text x="97.2" y="146.9" transform="rotate(-90 97.2 146.9)">uC_HV_ON</text>
<text x="130.2" y="148.6" transform="rotate(-90 130.2 148.6)">uC_MOT_SW</text>
<text x="135.3" y="148.6" transform="rotate(-90 135.3 148.6)">uC_CMP_ON</text>
<text x="137.8" y="147.9" transform="rotate(-90 137.8 147.9)">uC_TILT_UP</text>
<text x="153" y="148.9" transform="rotate(-90 153 148.9)">uC_ROT_CW</text>
<text x="71.2" y="154.2" transform="rotate(-90 71.2 154.2)">uC_EMERGENCY</text>
<text x="89.5" y="153" transform="rotate(-90 89.5 153)">uC_DEVICE_ON</text>
<text x="92.3" y="151.4" transform="rotate(-90 92.3 151.4)">uC_BATT_ENA</text>
<text x="99.7" y="150.9" transform="rotate(-90 99.7 150.9)">uC_48VDC_OK</text>
<text x="102.2" y="151.4" transform="rotate(-90 102.2 151.4)">uC_XRAY_LED</text>
<text x="104.8" y="152.7" transform="rotate(-90 104.8 152.7)">uC_XRAY_LMP1</text>
<text x="107.3" y="152.7" transform="rotate(-90 107.3 152.7)">uC_XRAY_LMP2</text>
<text x="109.9" y="151.4" transform="rotate(-90 109.9 151.4)">uC_XRAY_REQ</text>
<text x="112.4" y="151.7" transform="rotate(-90 112.4 151.7)">uC_XRAY_ENA</text>
<text x="117.5" y="150.4" transform="rotate(-90 117.5 150.4)">uC_BURNING</text>
<text x="120" y="152.4" transform="rotate(-90 120 152.4)">uC_GEMMA_ON</text>
<text x="127.6" y="154.5" transform="rotate(-90 127.6 154.5)">uC_48V_DISABLE</text>
<text x="132.7" y="150.4" transform="rotate(-90 132.7 150.4)">uC_CMP_ENA</text>
<text x="140.3" y="150.4" transform="rotate(-90 140.3 150.4)">uC_TILT_DWN</text>
<text x="155.6" y="150.7" transform="rotate(-90 155.6 150.7)">uC_ROT_CCW</text>
<text x="158.1" y="150.2" transform="rotate(-90 158.1 150.2)">uC_CARM_UP</text>
<text x="160.7" y="152.7" transform="rotate(-90 160.7 152.7)">uC_CARM_DWN</text>
<text x="163.2" y="150.7" transform="rotate(-90 163.2 150.7)">uC_HW_SPO1</text>
<text x="165.7" y="150.7" transform="rotate(-90 165.7 150.7)">uC_HW_SPO2</text>
<text x="183.5" y="154.5" transform="rotate(-90 183.5 154.5)">uC_PED_CMP_UP</text>
<text x="188.6" y="153.7" transform="rotate(-90 188.6 153.7)">uC_BUZZER_ON</text>
<text x="94.6" y="156.5" transform="rotate(-90 94.6 156.5)">uC_POWER_DOWN</text>
<text x="114.9" y="156.8" transform="rotate(-90 114.9 156.8)">uC_CLOSED_DOOR</text>
<text x="125.1" y="157.5" transform="rotate(-90 125.1 157.5)">uC_MOT_SAFE_ENA</text>
<text x="168.3" y="160.6" transform="rotate(-90 168.3 160.6)">uC_DISABLE_CHARGE</text>
<text x="178.4" y="158.8" transform="rotate(-90 178.4 158.8)">uC_PED_CARM_DWN</text>
<text x="181" y="156.3" transform="rotate(-90 181 156.3)">uC_PED_CARM_UP</text>
<text x="186.1" y="157" transform="rotate(-90 186.1 157)">uC_PED_CMP_DWN</text>
<text x="191.1" y="157" transform="rotate(-90 191.1 157)">uC_AUTORITENUTA</text>
<text x="56.8" y="164.4" transform="rotate(-90 56.8 164.4)">uC_BODY_CW</text>
<text x="59.3" y="166.2" transform="rotate(-90 59.3 166.2)">uC_BODY_CCW</text>
<text x="122.6" y="164.9" transform="rotate(-90 122.6 164.9)">uC_BUTTON_PWRON_REQ</text>
<text x="174.1" y="179.6" transform="rotate(-90 174.1 179.6)">uC_ANL_BATT2</text>
<text x="176.7" y="179.6" transform="rotate(-90 176.7 179.6)">uC_ANL_BATT1</text>
</g>
<g font-size="2.3" fill="#004080">
<text x="54.4" y="75" transform="rotate(-90 54.4 75)">GND_2</text>
<text x="59.5" y="77.1" transform="rotate(-90 59.5 77.1)">VDDIO_2</text>
<text x="67.1" y="75" transform="rotate(-90 67.1 75)">GND_1</text>
<text x="72.2" y="75.9" transform="rotate(-90 72.2 75.9)">VDDIO1</text>
<text x="79.8" y="72.4" transform="rotate(-90 79.8 72.4)">GND</text>
<text x="84.9" y="76.1" transform="rotate(-90 84.9 76.1)">VDDIOB</text>
<text x="92.5" y="75" transform="rotate(-90 92.5 75)">GND_3</text>
<text x="97.6" y="77.1" transform="rotate(-90 97.6 77.1)">VDDIO_3</text>
<text x="105.2" y="77.1" transform="rotate(-90 105.2 77.1)">GNDANA</text>
<text x="110.3" y="76.9" transform="rotate(-90 110.3 76.9)">VDDANA</text>
<text x="125.6" y="72.6" transform="rotate(-90 125.6 72.6)">VSW</text>
<text x="158.6" y="76.6" transform="rotate(-90 158.6 76.6)">RESETN</text>
<text x="117.9" y="78.8" transform="rotate(-90 117.9 78.8)">VDDCORE</text>
<text x="145.9" y="79" transform="rotate(-90 145.9 79)">PB30/SWO</text>
<text x="148.4" y="81.3" transform="rotate(-90 148.4 81.3)">PA31/SWDIO</text>
<text x="151" y="81.7" transform="rotate(-90 151 81.7)">PA30/SWCLK</text>
<text x="181.8" y="82.4">PA01/XOUT32</text>
<text x="184.4" y="87.5">PA00/XIN32</text>
<text x="51.9" y="102.9" transform="rotate(-90 51.9 102.9)">PA22/CAN0-TX</text>
<text x="54.4" y="102.9" transform="rotate(-90 54.4 102.9)">PA23/CAN0-RX</text>
<text x="57" y="102.9" transform="rotate(-90 57 102.9)">PA24/CAN0-TX</text>
<text x="59.5" y="102.9" transform="rotate(-90 59.5 102.9)">PA25/CAN0-RX</text>
<text x="64.6" y="102.9" transform="rotate(-90 64.6 102.9)">PB12/CAN1-TX</text>
<text x="67.1" y="102.9" transform="rotate(-90 67.1 102.9)">PB13/CAN1-RX</text>
<text x="69.7" y="102.9" transform="rotate(-90 69.7 102.9)">PB14/CAN1-TX</text>
<text x="72.2" y="102.9" transform="rotate(-90 72.2 102.9)">PB15/CAN1-RX</text>
<text x="90" y="102.9" transform="rotate(-90 90 102.9)">PA02</text>
<text x="92.5" y="102.9" transform="rotate(-90 92.5 102.9)">PA03</text>
<text x="95.1" y="102.9" transform="rotate(-90 95.1 102.9)">PA04</text>
<text x="97.6" y="102.9" transform="rotate(-90 97.6 102.9)">PA05</text>
<text x="100.2" y="102.9" transform="rotate(-90 100.2 102.9)">PA06</text>
<text x="102.7" y="102.9" transform="rotate(-90 102.7 102.9)">PA07</text>
<text x="105.2" y="102.9" transform="rotate(-90 105.2 102.9)">PA08</text>
<text x="107.8" y="102.9" transform="rotate(-90 107.8 102.9)">PA09</text>
<text x="110.3" y="102.9" transform="rotate(-90 110.3 102.9)">PA10</text>
<text x="112.9" y="102.9" transform="rotate(-90 112.9 102.9)">PA11</text>
<text x="115.4" y="102.9" transform="rotate(-90 115.4 102.9)">PA12</text>
<text x="117.9" y="102.9" transform="rotate(-90 117.9 102.9)">PA13</text>
<text x="120.5" y="102.9" transform="rotate(-90 120.5 102.9)">PA14</text>
<text x="123" y="102.9" transform="rotate(-90 123 102.9)">PA15</text>
<text x="125.6" y="102.9" transform="rotate(-90 125.6 102.9)">PA16</text>
<text x="128.1" y="102.9" transform="rotate(-90 128.1 102.9)">PA17</text>
<text x="130.6" y="102.9" transform="rotate(-90 130.6 102.9)">PA18</text>
<text x="133.2" y="102.9" transform="rotate(-90 133.2 102.9)">PA19</text>
<text x="135.7" y="102.9" transform="rotate(-90 135.7 102.9)">PA20</text>
<text x="138.3" y="102.9" transform="rotate(-90 138.3 102.9)">PA21</text>
<text x="140.8" y="102.9" transform="rotate(-90 140.8 102.9)">PA27</text>
<text x="153.5" y="102.9" transform="rotate(-90 153.5 102.9)">PB00</text>
<text x="156" y="102.9" transform="rotate(-90 156 102.9)">PB01</text>
<text x="158.6" y="102.9" transform="rotate(-90 158.6 102.9)">PB02</text>
<text x="161.1" y="102.9" transform="rotate(-90 161.1 102.9)">PB03</text>
<text x="163.7" y="102.9" transform="rotate(-90 163.7 102.9)">PB04</text>
<text x="166.2" y="102.9" transform="rotate(-90 166.2 102.9)">PB05</text>
<text x="168.7" y="102.9" transform="rotate(-90 168.7 102.9)">PB06</text>
<text x="171.3" y="102.9" transform="rotate(-90 171.3 102.9)">PB07</text>
<text x="173.8" y="102.9" transform="rotate(-90 173.8 102.9)">PB08</text>
<text x="176.4" y="102.9" transform="rotate(-90 176.4 102.9)">PB09</text>
<text x="178.9" y="102.9" transform="rotate(-90 178.9 102.9)">PB10</text>
<text x="181.4" y="102.9" transform="rotate(-90 181.4 102.9)">PB11</text>
<text x="184" y="102.9" transform="rotate(-90 184 102.9)">PB16</text>
<text x="186.5" y="102.9" transform="rotate(-90 186.5 102.9)">PB17</text>
<text x="189.1" y="102.9" transform="rotate(-90 189.1 102.9)">PB22</text>
<text x="191.6" y="102.9" transform="rotate(-90 191.6 102.9)">PB23</text>
<text x="194.1" y="102.9" transform="rotate(-90 194.1 102.9)">PB31</text>
</g>
<g font-size="1.8">
<text x="17.1" y="1.9">10</text>
<text x="46.3" y="1.9">9</text>
<text x="75.5" y="1.9">8</text>
<text x="104.7" y="1.9">7</text>
<text x="133.9" y="1.9">6</text>
<text x="163.1" y="1.9">5</text>
<text x="192.2" y="1.9">4</text>
<text x="221.4" y="1.9">3</text>
<text x="250.6" y="1.9">2</text>
<text x="279.8" y="1.9">1</text>
<text x=".7" y="24.6">E</text>
<text x="295.1" y="24.6">E</text>
<text x=".7" y="65.6">D</text>
<text x="295.1" y="65.6">D</text>
<text x=".7" y="106.5">C</text>
<text x="295.1" y="106.5">C</text>
<text x=".7" y="147.4">B</text>
<text x="295.1" y="147.4">B</text>
<text x=".7" y="188.4">A</text>
<text x="295.1" y="188.4">A</text>
<text x="17.1" y="209.2">10</text>
<text x="46.3" y="209.2">9</text>
<text x="75.5" y="209.2">8</text>
<text x="104.7" y="209.2">7</text>
<text x="133.9" y="209.2">6</text>
<text x="163.1" y="209.2">5</text>
<text x="192.2" y="209.2">4</text>
<text x="221.4" y="209.2">3</text>
<text x="250.6" y="209.2">2</text>
<text x="279.8" y="209.2">1</text>
</g>
</svg>
